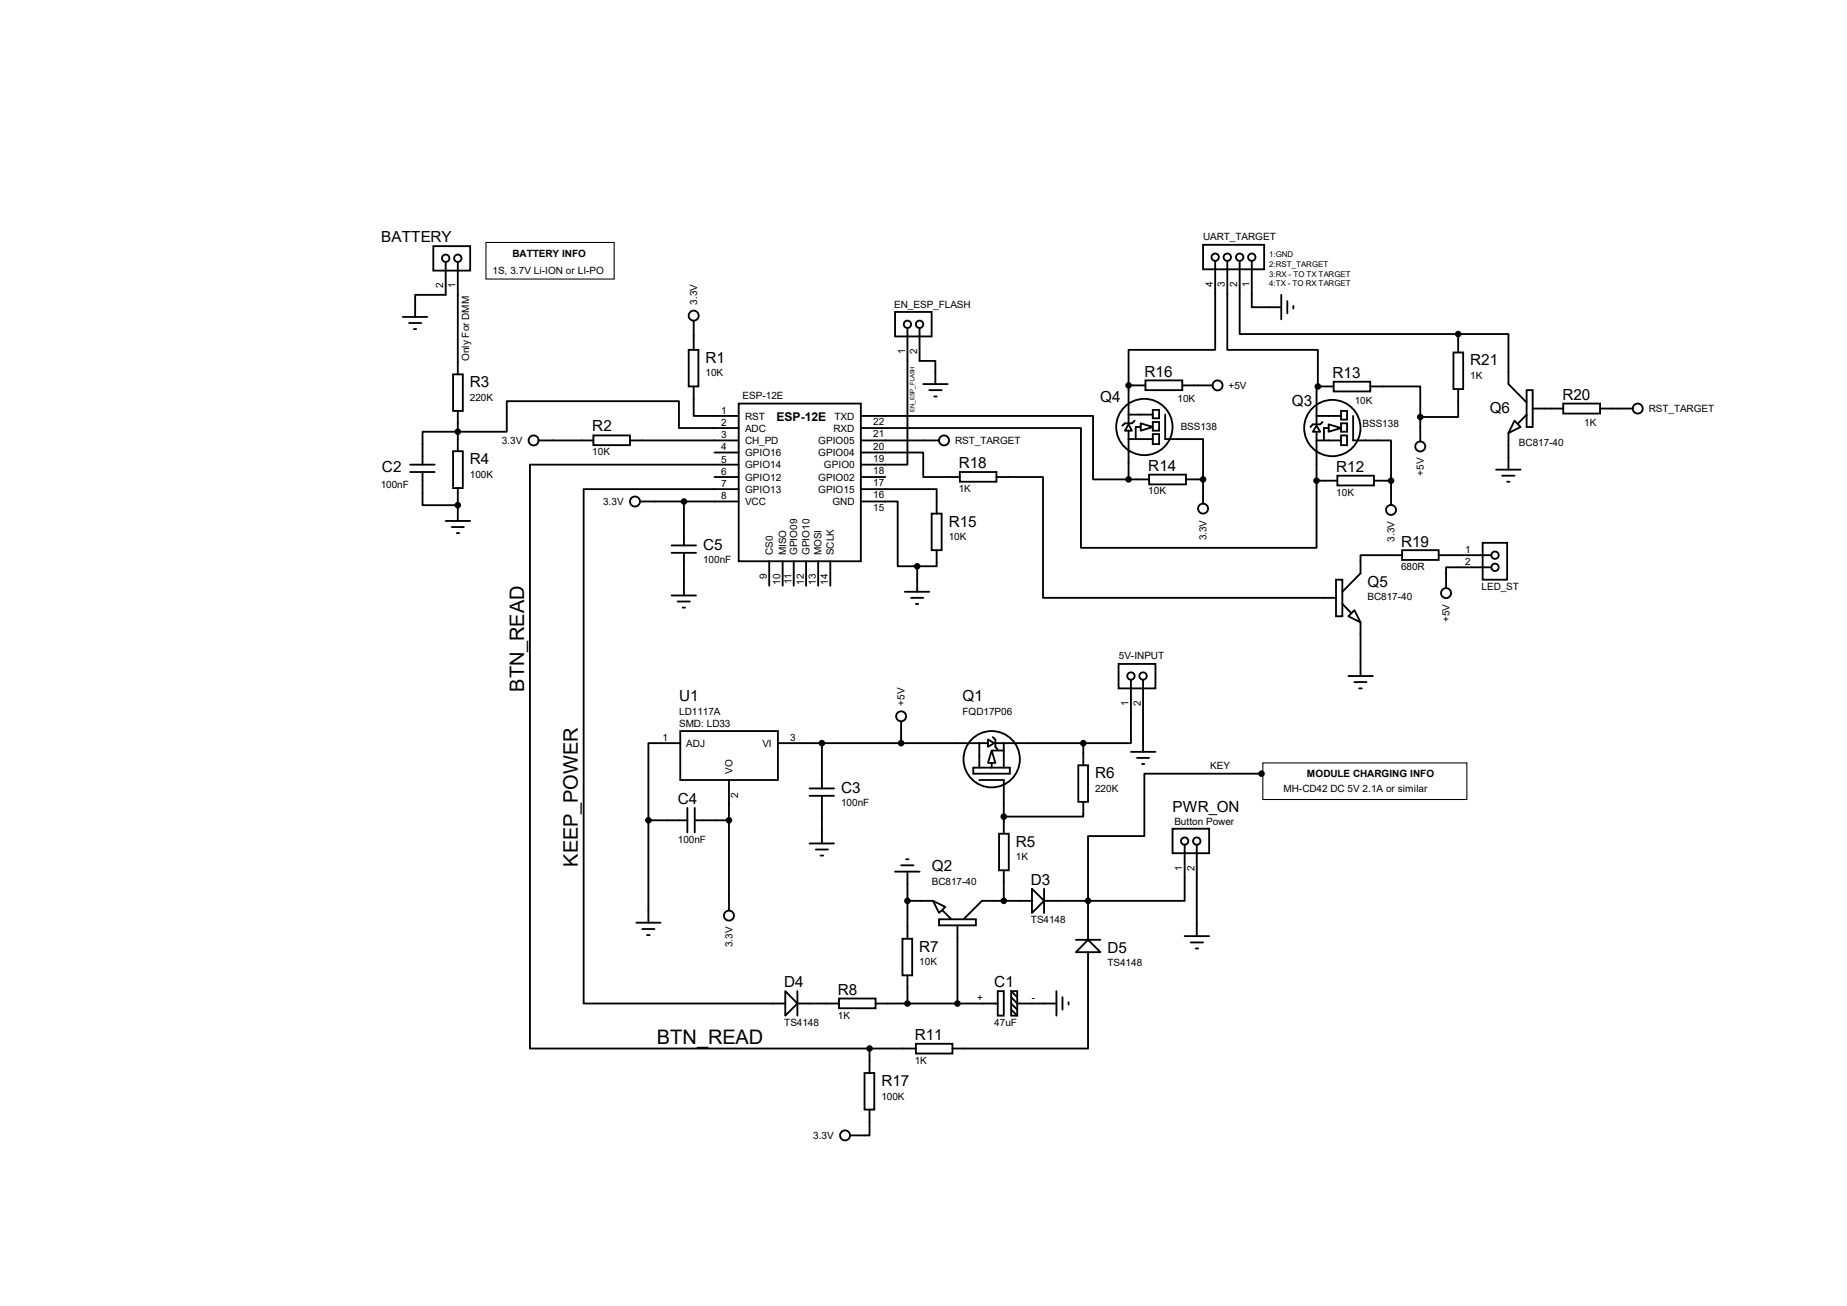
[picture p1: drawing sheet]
<svg xmlns="http://www.w3.org/2000/svg" width="297mm" height="210mm" viewBox="0 0 297 210" stroke-linecap="round" stroke-linejoin="round" font-family="sans-serif">
<g fill="none" stroke="#000" stroke-width=".3">
<path d="M69.7 39.6h5.9v3.9h-5.9zM193.5 39.4h9.8v3.9h-9.8zM64.8 51h3.9M65.8 51.9h1.9M66.5 52.9h.4M71.7 42.1v5.3h-4.9v3.6M73.6 42.1v18.1M110.7 56.3h1.6v5.8h-1.6zM111.5 51.6v4.7M143.9 50.2h5.9v3.9h-5.9zM145.9 52.7v22h-7.5M147.9 52.7v5.3h2.5v3.8"/>
<path d="M195.4 42v14.3h-13.9v5.7M197.4 42v14.3h14.5v5.8M199.3 42v11.7h35.2M201.3 42v7.4h4.7M206 47.4v4M207 48.4v2M208 49.2v.4M233.7 56.7h1.6v5.9h-1.6zM234.5 53.7h8.1v8.1l2.9 2.9M234.5 53.7v3M66 74.7h3.9M66 75.9h3.9"/>
<path d="M67.9 75.9v5.3h5.7M72.9 60.2h1.5v5.9h-1.5zM72.9 72.6h1.5v5.9h-1.5zM73.6 66.1v6.5M73.6 78.5v5.3M86.6 70.8h8.8M95.4 70h5.9v1.6h-5.9zM101.3 70.8h17.5M111.5 62.1v4.8h7.3M114.9 72.8h3.9M114.9 76.7h3.9M118.8 64.9h19.6v25.4h-19.6z"/>
<path d="M118.8 68.8h-9.6v-4.3h-27.7v4.9h-13.6v5.3M118.8 78.7h-24.9v82.7h32.4M118.8 74.7h-33.6v93.9h54.6M138.4 78.7h12.2v3.9M138.4 66.9h37.4v10.2h5.7M138.4 68.8h35.4v19.3h37.9v-10.8M138.4 72.8h10.1v3.9h5.8M138.4 70.8h12.6M138.4 76.7h4M148.5 61.8h3.9M149.4 62.7h2M150.2 63.8h.4"/>
<path d="M154.3 75.9h5.9v1.6h-5.9zM160.2 76.7h7.5v19.4h47.1M181.5 68.2l.5 1.1h-1.1zM181.5 77.1h3.3M181.5 62h2.7M181.5 62v2.7M181.5 64.9v3.2M181.5 69.3v7.8M181.5 70.6h3.9M181.5 66.7h3.9M182.5 67.6l-.5 .5h-1.1l-.4 .4M183.4 68.1l2 .6-2 .6z"/>
<path d="M183.4 68.7h-.8v1.9M184.2 61.2h5.9v1.5h-5.9zM184.8 76.3h5.9v1.6h-5.9zM185.4 65.9h1v1.4h-1zM185.4 69.8h1v1.6h-1zM185.4 67.9h1v1.4h-1zM187.4 66.7v3.9h6.1v6.5M190.1 62h4.9M190.7 77.1h2.8M193.5 77.1v3.9M211.7 68.5l.6 .9h-1.2zM211.7 70.8h3.9"/>
<path d="M211.7 77.3h3.4M211.7 65.1v3.1M211.7 69.4v7.9M211.7 66.9h3.9M211.9 62.1h-.2v2.8M211.9 62.1h2.6M212.7 67.9l-.4 .3h-1.2l-.4 .5M213.7 68.2l1.9 .6-1.9 .6zM213.7 68.8h-.8v2M214.5 61.4h5.8v1.5h-5.8zM215.1 76.5h5.8v1.6h-5.8zM215.6 66.1h1v1.4h-1z"/>
<path d="M215.6 70h1v1.6h-1zM215.6 68.1h1v1.3h-1zM217.6 66.9v3.9h6.1v6.5M220.3 62.1h8.1v5M220.9 77.3h2.8M223.7 77.3v3.9M228.4 67.1v3.9M234.5 62.6v4.5h-6.1M240.6 75.5h3.9M241.6 76.5h1.9M242.4 77.5h.3M242.6 69.6v5.9"/>
<path d="M243.5 67.6l1 1.1-1.9 .9zM245.5 62.7h1v6h-1zM245.5 66.7l-1.4 1.4M246.5 65.7h4.9M251.4 64.9h5.9v1.6h-5.9zM257.3 65.7h5.3M71.7 83.8h3.9M72.6 84.8h2M73.4 85.7h.4M102.9 80.6h15.9M108 88.9h3.9M108 87.7h3.9"/>
<path d="M108 95.8h3.9M109 96.7h2M109.8 97.7h.4M110 80.6v7.1M110 88.9v6.9M123.7 90.3v3.9M125.9 90.3v3.9M127.6 90.3v3.9M129.6 90.3v3.9M131.6 90.3v3.9M133.5 90.3v3.9M138.4 80.6h6v10.5h3.1"/>
<path d="M145.5 95.2h3.9M146.5 96.1h2M147.3 97.1h.4M147.5 91.1v4.1M149.8 82.6h1.6v5.9h-1.6zM150.6 88.5v2.6h-3.1M214.8 93.2h1.1v5.9h-1.1zM215.9 97.1l1.3 1.4M216.8 99.1l1-1 1 2zM225.5 88.5h5.9v1.5h-5.9zM225.5 89.3h-6.7v2.9l-2.9 3M231.4 89.3h8.4"/>
<path d="M238.4 87.3h4v5.9h-4zM239.8 91.2h-7.3v3.4M109.4 117.6h15.7v7.8h-15.7zM109.4 119.5h-5.1v12.4M125.1 119.5h30.4M132.2 119.5v7.3M144.9 116v3.5M155.7 119.5h3.2M157.5 119.5v3.9M158.9 118.9l1 .6-1 .6zM159.6 118.5l.5 .4v1.2l.3 .4M160.1 119.5h14.1"/>
<path d="M161.4 119.5v3.9M174.2 119.5v3.6M179.9 106.8h5.9v3.9h-5.9zM181.9 109.3v10.2h-7.7M183.8 109.3v11.6M216.8 108.7h4M217.8 109.7h2M218.6 110.7h.4M218.8 100.1v8.6M104.3 131.9h6.2M104.3 131.9v16.5M110.5 129.9v4"/>
<path d="M111.7 131.9h5.5M111.7 129.9v4M117.2 125.4v21M130.2 126.8h3.9M130.2 128h3.9M130.2 135.6h3.9M131.2 136.6h1.9M132 137.6h.4M132.2 128v7.6M144.9 139.1h2M145.7 138.2h.4M156.5 123.4h5.9v1h-5.9z"/>
<path d="M157.5 125.4h3.9v8.7M159.5 120.7l.6 2h-1.2zM159.5 122.7v.7M159.5 120.7h1.9M160.7 134.1h1.5v5.9h-1.5zM161.4 140v4.9M173.4 123.1h1.6v5.8h-1.6zM174.2 128.9v2.4h-12.8M181.9 120.9h3.9M182.8 121.9h2M183.6 122.9h.4M188.6 133.3h5.8v3.9h-5.8z"/>
<path d="M190.5 135.8v9.1h-15.5M192.4 135.8v14.7M202.9 124.4h-18.9v10.1h-9v10.4M102.3 148.4h3.9M103.3 149.4h1.9M104.1 150.4h.4M126.3 159.4l1.9 2-1.9 1.9zM128.2 159.4v3.9M143.9 140.2h4M145.1 151h1.6v5.8h-1.6zM145.9 140.2v10.8M145.9 156.8v4.6"/>
<path d="M145.9 144.9h4.1M150 144.9l2 .9-1 1zM151 147.8h5.9v1h-5.9zM151.6 146.4l1.4 1.4M154 148.8v12.6M160.4 159.4h1v3.9h-1zM162.6 159.4h1v3.9h-1zM162.6 159.4l1 1M165.9 142.9l2 2-2 1.9zM165.9 144.9h-8l-3 2.9M167.9 144.9h7.1M167.9 142.9v3.9"/>
<path d="M169.9 159.4v3.9M173 151.1h4M175 151.1l2 2h-4zM175 153.1v15.5h-21.8M175 144.9v6.2M190.5 150.5h3.9M191.5 151.6h2M192.3 152.5h.4M128.2 161.4h6.7M134.9 160.6h5.9v1.5h-5.9zM139 172.6h1.6v5.8h-1.6zM139.8 178.4v4.2h-3.1"/>
<path d="M139.8 168.6h7.5M139.8 168.6v4M140.8 161.4h19.6M147.3 167.9h5.9v1.5h-5.9zM162.6 160.4l1 1h6.3M162.6 162.3l1 1M162.6 161.4l1 .9M170.9 160.4v1.9M171.8 161.2v.3"/>
<circle cx="71.7" cy="41.5" r=".59"/>
<circle cx="73.6" cy="41.5" r=".59"/>
<circle cx="111.5" cy="50.8" r=".8"/>
<circle cx="145.9" cy="52.2" r=".59"/>
<circle cx="147.9" cy="52.2" r=".59"/>
<circle cx="195.4" cy="41.4" r=".59"/>
<circle cx="197.4" cy="41.4" r=".59"/>
<circle cx="199.3" cy="41.4" r=".59"/>
<circle cx="201.3" cy="41.4" r=".59"/>
<circle cx="85.8" cy="70.8" r=".8"/>
<circle cx="151.8" cy="70.8" r=".8"/>
<circle cx="184" cy="68.7" r="4.5"/>
<circle cx="195.8" cy="62" r=".8"/>
<circle cx="214.2" cy="68.8" r="4.5"/>
<circle cx="228.4" cy="71.8" r=".8"/>
<circle cx="263.4" cy="65.7" r=".8"/>
<circle cx="102.1" cy="80.6" r=".8"/>
<circle cx="193.5" cy="81.8" r=".8"/>
<circle cx="223.7" cy="82" r=".8"/>
<circle cx="232.5" cy="95.4" r=".8"/>
<circle cx="240.4" cy="91.2" r=".59"/>
<circle cx="240.4" cy="89.3" r=".59"/>
<circle cx="144.9" cy="115.2" r=".8"/>
<circle cx="181.9" cy="108.7" r=".59"/>
<circle cx="183.8" cy="108.7" r=".59"/>
<circle cx="159.5" cy="122.1" r="4.5"/>
<circle cx="190.5" cy="135.3" r=".59"/>
<circle cx="192.4" cy="135.3" r=".59"/>
<circle cx="117.2" cy="147.2" r=".8"/>
<circle cx="135.9" cy="182.6" r=".8"/>
</g>
<g fill="#000" stroke="#000" stroke-width=".3">
<circle cx="234.5" cy="53.7" r=".38"/>
<circle cx="73.6" cy="69.4" r=".38"/>
<circle cx="181.5" cy="77.1" r=".38"/>
<circle cx="181.5" cy="62" r=".38"/>
<circle cx="193.5" cy="77.1" r=".38"/>
<circle cx="211.7" cy="77.3" r=".38"/>
<circle cx="211.9" cy="62.1" r=".38"/>
<circle cx="223.7" cy="77.3" r=".38"/>
<circle cx="228.4" cy="67.1" r=".38"/>
<circle cx="73.6" cy="81.2" r=".38"/>
<circle cx="110" cy="80.6" r=".38"/>
<circle cx="147.5" cy="91.1" r=".38"/>
<circle cx="132.2" cy="119.5" r=".38"/>
<circle cx="144.9" cy="119.5" r=".38"/>
<circle cx="174.2" cy="119.5" r=".38"/>
<circle cx="104.3" cy="131.9" r=".38"/>
<circle cx="117.2" cy="131.9" r=".38"/>
<circle cx="161.4" cy="131.3" r=".38"/>
<circle cx="202.9" cy="124.4" r=".38"/>
<circle cx="145.9" cy="144.9" r=".38"/>
<circle cx="161.4" cy="144.9" r=".38"/>
<circle cx="175" cy="144.9" r=".38"/>
<circle cx="139.8" cy="168.6" r=".38"/>
<circle cx="145.9" cy="161.4" r=".38"/>
<circle cx="154" cy="161.4" r=".38"/>
</g>
<path d="M78.1 39h20.7v5.9h-20.7zM203.1 122.7h32.8v5.9h-32.8z" fill="none" stroke="#000" stroke-width=".17"/>
<g font-size="3.2">
<text x="84.3" y="111.3" transform="rotate(-90 84.3 111.3)">BTN_READ</text>
<text x="92.9" y="139.4" transform="rotate(-90 92.9 139.4)">KEEP_POWER</text>
<text x="105.6" y="167.8">BTN_READ</text>
</g>
<g font-size="2.5">
<text x="61.3" y="38.9">BATTERY</text>
<text x="113.5" y="58.4">R1</text>
<text x="236.4" y="58.8">R21</text>
<text x="75.6" y="62.3">R3</text>
<text x="176.9" y="64.7">Q4</text>
<text x="184.1" y="60.6">R16</text>
<text x="207.7" y="65.3">Q3</text>
<text x="214.3" y="60.7">R13</text>
<text x="251.2" y="64.3">R20</text>
<text x="95.2" y="69.4">R2</text>
<text x="239.6" y="66.5">Q6</text>
<text x="61.4" y="75.9">C2</text>
<text x="75.6" y="74.7">R4</text>
<text x="154.2" y="75.3">R18</text>
<text x="184.7" y="75.7">R14</text>
<text x="214.9" y="75.9">R12</text>
<text x="113.1" y="88.4">C5</text>
<text x="152.6" y="84.7">R15</text>
<text x="225.3" y="87.9">R19</text>
<text x="219.9" y="94.3">Q5</text>
<text x="109.2" y="112.8">U1</text>
<text x="154.8" y="112.8">Q1</text>
<text x="176.1" y="125.1">R6</text>
<text x="109" y="129.3">C4</text>
<text x="135.3" y="127.5">C3</text>
<text x="188.6" y="130.6">PWR_ON</text>
<text x="163.4" y="136.1">R5</text>
<text x="149.9" y="140.1">Q2</text>
<text x="165.8" y="142.3">D3</text>
<text x="147.8" y="153">R7</text>
<text x="178.1" y="153.2">D5</text>
<text x="126.1" y="158.8">D4</text>
<text x="134.7" y="159.9">R8</text>
<text x="159.9" y="158.8">C1</text>
<text x="147.1" y="167.2">R11</text>
<text x="141.7" y="174.6">R17</text>
</g>
<text font-size="1.9" x="124.8" y="67.8">ESP-12E</text>
<g font-size="1.6">
<text x="82.4" y="41.3">BATTERY INFO</text>
<text x="193.5" y="38.5">UART_TARGET</text>
<text x="71.3" y="46.4" transform="rotate(-90 71.3 46.4)">2</text>
<text x="73.2" y="46.4" transform="rotate(-90 73.2 46.4)">1</text>
<text x="79.2" y="44">1S, 3.7V Li-ION or LI-PO</text>
<text x="195" y="46.1" transform="rotate(-90 195 46.1)">4</text>
<text x="197" y="46.1" transform="rotate(-90 197 46.1)">3</text>
<text x="199" y="46.1" transform="rotate(-90 199 46.1)">2</text>
<text x="200.9" y="46.1" transform="rotate(-90 200.9 46.1)">1</text>
<text x="112.1" y="49" transform="rotate(-90 112.1 49)">3.3V</text>
<text x="143.8" y="49.5">EN_ESP_FLASH</text>
<text x="75.4" y="58" transform="rotate(-90 75.4 58)">Only For DMM</text>
<text x="145.5" y="57" transform="rotate(-90 145.5 57)">1</text>
<text x="147.5" y="57" transform="rotate(-90 147.5 57)">2</text>
<text x="75.6" y="64.5">220K</text>
<text x="113.5" y="60.5">10K</text>
<text x="119.4" y="64.1">ESP-12E</text>
<text x="189.4" y="64.6">10K</text>
<text x="197.6" y="62.6">+5V</text>
<text x="217.8" y="65">10K</text>
<text x="236.4" y="60.9">1K</text>
<text x="80.7" y="71.4">3.3V</text>
<text x="116" y="66.5">1</text>
<text x="116" y="68.5">2</text>
<text x="116" y="70.5">3</text>
<text x="119.8" y="67.5">RST</text>
<text x="119.8" y="69.4">ADC</text>
<text x="119.8" y="71.4">CH_PD</text>
<text x="131.6" y="71.4">GPIO05</text>
<text x="134" y="69.4">RXD</text>
<text x="134.2" y="67.5">TXD</text>
<text x="140.4" y="70.3">21</text>
<text x="140.4" y="68.4">22</text>
<text x="153.6" y="71.4">RST_TARGET</text>
<text x="189.9" y="69.1">BSS138</text>
<text x="219.1" y="68.7">BSS138</text>
<text x="244.3" y="71.7">BC817-40</text>
<text x="254.8" y="68.5">1K</text>
<text x="265.1" y="66.3">RST_TARGET</text>
<text x="75.6" y="76.8">100K</text>
<text x="95.2" y="73.2">10K</text>
<text x="116" y="72.4">4</text>
<text x="116" y="74.4">5</text>
<text x="116" y="76.4">6</text>
<text x="119.8" y="73.4">GPIO16</text>
<text x="119.8" y="75.3">GPIO14</text>
<text x="119.8" y="77.3">GPIO12</text>
<text x="131.6" y="77.3">GPIO02</text>
<text x="131.6" y="73.4">GPIO04</text>
<text x="132.5" y="75.3">GPIO0</text>
<text x="140.4" y="76.2">18</text>
<text x="140.4" y="74.3">19</text>
<text x="140.4" y="72.3">20</text>
<text x="228.9" y="76.5" transform="rotate(-90 228.9 76.5)">+5V</text>
<text x="61.2" y="78.4">100nF</text>
<text x="97" y="81.2">3.3V</text>
<text x="116" y="78.3">7</text>
<text x="116" y="80.3">8</text>
<text x="119.8" y="79.2">GPIO13</text>
<text x="119.8" y="81.2">VCC</text>
<text x="131.6" y="79.2">GPIO15</text>
<text x="133.9" y="81.2">GND</text>
<text x="140.4" y="82.1">15</text>
<text x="140.4" y="80.1">16</text>
<text x="140.4" y="78.2">17</text>
<text x="154.2" y="79.1">1K</text>
<text x="184.7" y="79.5">10K</text>
<text x="214.9" y="79.7">10K</text>
<text x="124.3" y="89.3" transform="rotate(-90 124.3 89.3)">CS0</text>
<text x="126.4" y="89.3" transform="rotate(-90 126.4 89.3)">MISO</text>
<text x="128.2" y="89.3" transform="rotate(-90 128.2 89.3)">GPIO09</text>
<text x="130.2" y="89.3" transform="rotate(-90 130.2 89.3)">GPIO10</text>
<text x="132.1" y="89.3" transform="rotate(-90 132.1 89.3)">MOSI</text>
<text x="134.1" y="89.3" transform="rotate(-90 134.1 89.3)">SCLK</text>
<text x="152.6" y="86.9">10K</text>
<text x="194" y="86.9" transform="rotate(-90 194 86.9)">3.3V</text>
<text x="224.2" y="87.1" transform="rotate(-90 224.2 87.1)">3.3V</text>
<text x="235.6" y="88.9">1</text>
<text x="113.1" y="90.6">100nF</text>
<text x="123.3" y="93.1" transform="rotate(-90 123.3 93.1)">9</text>
<text x="125.5" y="94" transform="rotate(-90 125.5 94)">10</text>
<text x="127.3" y="93.9" transform="rotate(-90 127.3 93.9)">11</text>
<text x="129.2" y="94" transform="rotate(-90 129.2 94)">12</text>
<text x="131.2" y="94" transform="rotate(-90 131.2 94)">13</text>
<text x="133.1" y="94" transform="rotate(-90 133.1 94)">14</text>
<text x="225.3" y="91.7">680R</text>
<text x="235.6" y="90.9">2</text>
<text x="238.3" y="94.8">LED_ST</text>
<text x="219.9" y="96.5">BC817-40</text>
<text x="233.1" y="100" transform="rotate(-90 233.1 100)">+5V</text>
<text x="179.9" y="105.9">5V-INPUT</text>
<text x="145.5" y="113.5" transform="rotate(-90 145.5 113.5)">+5V</text>
<text x="181.5" y="113.5" transform="rotate(-90 181.5 113.5)">1</text>
<text x="183.4" y="113.5" transform="rotate(-90 183.4 113.5)">2</text>
<text x="106.5" y="119.2">1</text>
<text x="109.2" y="114.9">LD1117A</text>
<text x="109.2" y="116.9">SMD: LD33</text>
<text x="127" y="119.2">3</text>
<text x="154.8" y="114.9">FQD17P06</text>
<text x="110.4" y="120.1">ADJ</text>
<text x="117.8" y="124.4" transform="rotate(-90 117.8 124.4)">VO</text>
<text x="122.6" y="120.1">VI</text>
<text x="194.6" y="123.7">KEY</text>
<text x="210.1" y="125">MODULE CHARGING INFO</text>
<text x="118.7" y="128.3" transform="rotate(-90 118.7 128.3)">2</text>
<text x="135.3" y="129.7">100nF</text>
<text x="176.1" y="127.3">220K</text>
<text x="206.4" y="127.3">MH-CD42 DC 5V 2.1A or similar</text>
<text x="109" y="135.5">100nF</text>
<text x="188.8" y="132.6">Button Power</text>
<text x="149.9" y="142.2">BC817-40</text>
<text x="163.4" y="138.3">1K</text>
<text x="190.1" y="140" transform="rotate(-90 190.1 140)">1</text>
<text x="192.1" y="140" transform="rotate(-90 192.1 140)">2</text>
<text x="165.8" y="148.5">TS4148</text>
<text x="117.8" y="152.3" transform="rotate(-90 117.8 152.3)">3.3V</text>
<text x="147.8" y="155.2">10K</text>
<text x="178.1" y="155.4">TS4148</text>
<text x="157.1" y="161">+</text>
<text x="165.9" y="161">-</text>
<text x="126.1" y="165">TS4148</text>
<text x="134.7" y="163.8">1K</text>
<text x="159.9" y="165">47uF</text>
<text x="147.1" y="171.1">1K</text>
<text x="141.7" y="176.8">100K</text>
<text x="130.8" y="183.2">3.3V</text>
</g>
<g font-size="1.3">
<text x="204.1" y="41.4">1:GND</text>
<text x="204.1" y="42.9">2:RST_TARGET</text>
<text x="204.1" y="44.5">3:RX - TO TX TARGET</text>
<text x="204.1" y="46">4:TX - TO RX TARGET</text>
</g>
<text font-size="1" x="147.1" y="66.3" transform="rotate(-90 147.1 66.3)">EN_ESP_FLASH</text>
</svg>
